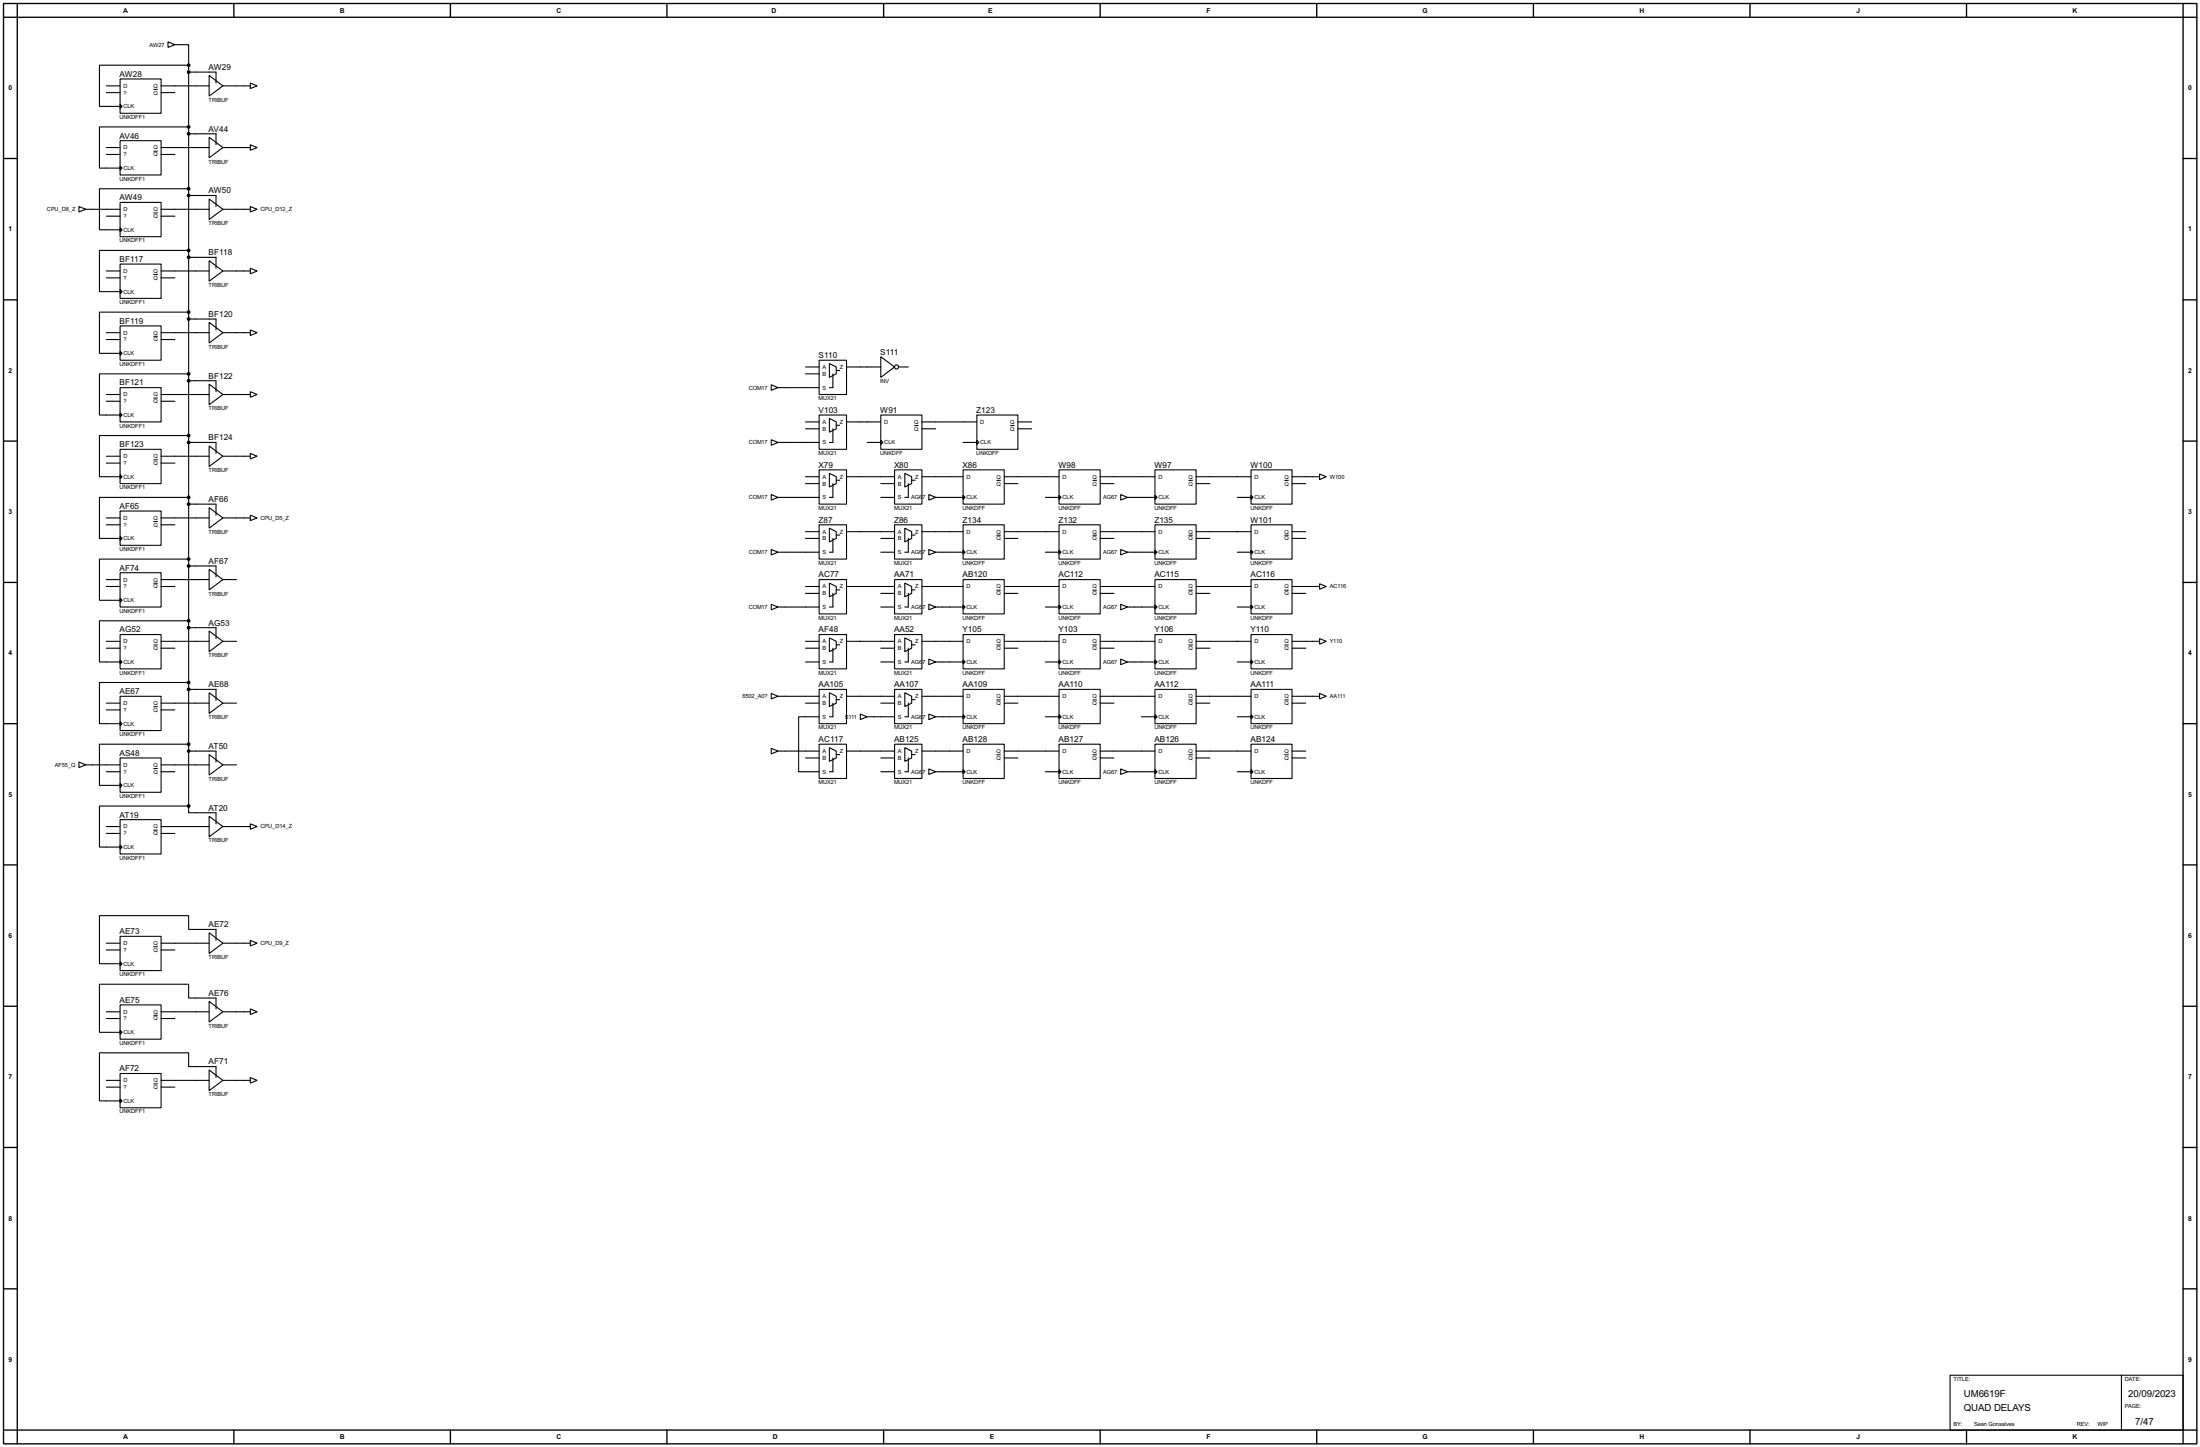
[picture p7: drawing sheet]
<svg xmlns="http://www.w3.org/2000/svg" width="815mm" height="536mm" viewBox="0 0 815 536" stroke-linecap="round" stroke-linejoin="round" font-family="sans-serif">
<g fill="none" stroke="#000" stroke-width=".5">
<path d="M1.3 1.3h812.8v533.4h-812.8zM6.4 6.4h802.6v523.2h-802.6zM6.4 1.3v5.1h-5.1M86.7 1.3v5.1M166.9 1.3v5.1M247.2 1.3v5.1M327.5 1.3v5.1M407.7 1.3v5.1M488 1.3v5.1M568.3 1.3v5.1M648.5 1.3v5.1M728.8 1.3v5.1"/>
<path d="M809 1.3v5.1h5.1M1.3 58.7h5.1M809 58.7h5.1M1.3 111.1h5.1M809 111.1h5.1M1.3 163.4h5.1M809 163.4h5.1M1.3 215.7h5.1M809 215.7h5.1M1.3 268h5.1M809 268h5.1M1.3 320.3h5.1"/>
<path d="M809 320.3h5.1M1.3 372.7h5.1M809 372.7h5.1M1.3 425h5.1M809 425h5.1M1.3 477.3h5.1M809 477.3h5.1M1.3 529.6h5.1v5.1M86.7 529.6v5.1M166.9 529.6v5.1M247.2 529.6v5.1M327.5 529.6v5.1"/>
<path d="M407.7 529.6v5.1M488 529.6v5.1M568.3 529.6v5.1M648.5 529.6v5.1M728.8 529.6v5.1M814.1 529.6h-5.1v5.1"/>
</g>
<g fill="none" stroke="#000" stroke-width=".4">
<path d="M62.3 15.5l2.5 1.1-2.5 1zM64.8 16.6h5.1v7.6M39.4 31.8h5.1M39.4 34.3h5.1M44.5 29.3h15.2v12.7h-15.2zM44.5 38.7l.8 .7-.8 .8zM59.7 31.8h17.8M59.7 34.3h5.1M69.9 24.2h-33v15.2h7.6M69.9 26.7h10.2v4.1M69.9 24.2v274.3M77.5 28l5.1 3.8-5.1 3.8z"/>
<path d="M82.6 31.8h10.2M92.8 30.8l2.5 1-2.5 1zM39.4 54.7h5.1M39.4 57.2h5.1M44.5 52.1h15.2v12.7h-15.2zM59.7 54.7h17.8M59.7 57.2h5.1M69.9 47h-33v15.3h7.6M69.9 49.6h10.2v4M77.5 50.9l5.1 3.8-5.1 3.8zM82.6 54.7h10.2M92.8 53.6l2.5 1.1-2.5 1z"/>
<path d="M29.3 76.5l2.5 1-2.5 1zM31.8 77.5h12.7M44.5 61.5l.8 .8-.8 .7zM44.5 75h15.2v12.7h-15.2zM59.7 77.5h17.8M69.9 69.9h-33v15.2h7.6M69.9 72.4h10.2v4.1M77.5 73.7l5.1 3.8-5.1 3.8zM82.6 77.5h10.2M92.8 76.5l2.5 1-2.5 1zM39.4 80.1h5.1M44.5 84.4l.8 .7-.8 .8z"/>
<path d="M44.5 97.8h15.2v12.7h-15.2zM59.7 80.1h5.1M69.9 92.8h-33v15.2h7.6M69.9 95.3h10.2v4.1M77.5 96.6l5.1 3.8-5.1 3.8zM92.8 99.4l2.5 1-2.5 1zM39.4 100.4h5.1M39.4 102.9h5.1M44.5 107.2l.8 .8-.8 .8zM59.7 100.4h17.8M59.7 102.9h5.1M69.9 115.6h-33v15.3h7.6"/>
<path d="M69.9 118.2h10.2v4M77.5 119.4l5.1 3.8-5.1 3.9zM82.6 100.4h10.2M39.4 123.2h5.1M39.4 125.8h5.1M44.5 120.7h15.2v12.7h-15.2zM44.5 130.1l.8 .8-.8 .7zM59.7 123.2h17.8M59.7 125.8h5.1M69.9 138.5h-33v15.2h7.6M82.6 123.2h10.2M92.8 122.2l2.5 1-2.5 1.1z"/>
<path d="M298.5 135.9h5.1M298.5 138.5h5.1M303.6 133.4h10.1v12.7h-10.1zM307.4 134.7l2.5 1.2v2.6l-2.5 1.3zM308.7 138.5v5.1h-1.3M309.9 137.2h1.3M313.7 135.9h12.7M326.4 132.1l5.1 3.8-5.1 3.9zM333 135.9h3.6M39.4 146.1h5.1M39.4 148.6h5.1M44.5 143.6h15.2v12.7h-15.2z"/>
<path d="M44.5 153l.8 .7-.8 .8zM59.7 146.1h17.8M59.7 148.6h5.1M69.9 141h10.2v4.1M77.5 142.3l5.1 3.8-5.1 3.8zM82.6 146.1h10.2M92.8 145.1l2.5 1-2.5 1zM285.8 142.5l2.5 1.1-2.5 1zM288.3 143.6h15.3M298.5 156.3h5.1M298.5 158.8h5.1M303.6 153.7h10.1v12.7h-10.1z"/>
<path d="M307.4 155l2.5 1.3v2.5l-2.5 1.3zM308.7 158.8v5.1h-1.3M309.9 157.5h1.3M313.7 156.3h12.7M326.4 153.7h15.3v12.7h-15.3zM341.7 156.3h20.3M341.7 158.8h5.1M362 153.7h15.2v12.7h-15.2zM377.2 156.3h5.1M377.2 158.8h5.1M39.4 169h5.1M39.4 171.5h5.1"/>
<path d="M44.5 166.4h15.2v12.7h-15.2zM44.5 175.8l.8 .8-.8 .7zM59.7 169h17.8M59.7 171.5h5.1M69.9 161.3h-33v15.3h7.6M69.9 163.9h10.2v4M77.5 165.2l5.1 3.8-5.1 3.8zM82.6 169h10.2M92.8 167.9l2.5 1.1-2.5 1zM285.8 162.9l2.5 1-2.5 1zM288.3 163.9h15.3M298.5 176.6h5.1"/>
<path d="M298.5 179.1h5.1M303.6 174h10.1v12.7h-10.1zM307.4 175.3l2.5 1.3v2.5l-2.5 1.3zM308.7 179.1v5.1h-1.3M309.9 177.9h1.3M313.7 176.6h17.8M321.4 163.9h5M326.4 163.1l.8 .8-.8 .7zM326.4 179.1h5.1M331.5 174h10.2v12.7h-10.2zM335.3 175.3l2.6 1.3v2.5l-2.6 1.3zM336.6 179.1v5.1h-1.3"/>
<path d="M337.9 177.9h1.2M341.7 176.6h15.2M356.9 174h15.3v12.7h-15.3zM356.9 163.9h5.1M362 163.1l.8 .8-.8 .7zM372.2 176.6h20.3M372.2 179.1h5M392.5 174h15.2v12.7h-15.2zM407.7 176.6h20.3M407.7 179.1h5.1M428 174h15.3v12.7h-15.3zM443.3 176.6h20.3"/>
<path d="M443.3 179.1h5.1M463.6 174h15.2v12.7h-15.2zM478.8 176.6h10.2M478.8 179.1h5.1M489 175.6l2.5 1-2.5 1zM39.4 191.8h5.1M39.4 194.4h5.1M44.5 189.3h15.2v12.7h-15.2zM44.5 198.7l.8 .7-.8 .8zM59.7 191.8h17.8M59.7 194.4h5.1M69.9 184.2h-33v15.2h7.6"/>
<path d="M69.9 186.7h10.2v4.1M77.5 188l5.1 3.8-5.1 3.8zM82.6 191.8h10.2M92.8 190.8l2.5 1-2.5 1zM285.8 183.2l2.5 1-2.5 1zM288.3 184.2h15.3M298.5 196.9h5.1M298.5 199.4h5.1M303.6 194.4h10.1v12.7h-10.1zM307.4 195.6l2.5 1.3v2.5l-2.5 1.3zM308.7 199.4v5.1h-1.3M309.9 198.2h1.3"/>
<path d="M313.7 196.9h17.8M326.4 184.2h5.1M326.4 199.4h5.1M331.5 194.4h10.2v12.7h-10.2zM335.3 195.6l2.6 1.3v2.5l-2.6 1.3zM336.6 199.4v5.1h-1.3M337.9 198.2h1.2M341.7 196.9h15.2M344.2 183.2l2.6 1-2.6 1zM346.8 184.2h10.1M356.9 183.4l.8 .8-.8 .8zM356.9 194.4h15.3v12.7h-15.3z"/>
<path d="M372.2 196.9h20.3M372.2 199.4h5M387.4 184.2h5.1M392.5 183.4l.7 .8-.7 .8zM392.5 194.4h15.2v12.7h-15.2zM407.7 196.9h20.3M407.7 199.4h5.1M415.3 183.2l2.6 1-2.6 1zM417.9 184.2h10.1M428 183.4l.8 .8-.8 .8zM428 194.4h15.3v12.7h-15.3zM443.3 196.9h20.3"/>
<path d="M443.3 199.4h5.1M458.5 184.2h5.1M463.6 183.4l.8 .8-.8 .8zM463.6 194.4h15.2v12.7h-15.2zM478.8 196.9h5.1M478.8 199.4h5.1M39.4 217.2h5.1M39.4 214.7h5.1M44.5 212.1h15.2v12.7h-15.2zM59.7 217.2h5.1M59.7 214.7h17.8M69.9 207.1h-33v15.2h7.6"/>
<path d="M69.9 209.6h10.2v4.1M77.5 210.9l5.1 3.8-5.1 3.8zM82.6 214.7h5.1M285.8 203.5l2.5 1-2.5 1zM288.3 204.5h15.3M298.5 217.2h5.1M298.5 219.8h5.1M303.6 214.7h10.1v12.7h-10.1zM307.4 216l2.5 1.2v2.6l-2.5 1.2zM308.7 219.8v5h-1.3M309.9 218.5h1.3M313.7 217.2h17.8"/>
<path d="M326.4 204.5h5.1M326.4 219.8h5.1M331.5 214.7h10.2v12.7h-10.2zM335.3 216l2.6 1.2v2.6l-2.6 1.2zM336.6 219.8v5h-1.3M337.9 218.5h1.2M341.7 217.2h15.2M344.2 203.5l2.6 1-2.6 1zM346.8 204.5h10.1M356.9 203.8l.8 .7-.8 .8zM356.9 214.7h15.3v12.7h-15.3zM372.2 217.2h20.3"/>
<path d="M372.2 219.8h5M387.4 204.5h5.1M392.5 203.8l.7 .7-.7 .8zM392.5 214.7h15.2v12.7h-15.2zM407.7 217.2h20.3M407.7 219.8h5.1M415.3 203.5l2.6 1-2.6 1zM417.9 204.5h10.1M428 203.8l.8 .7-.8 .8zM428 214.7h15.3v12.7h-15.3zM443.3 217.2h20.3M443.3 219.8h5.1"/>
<path d="M458.5 204.5h5.1M463.6 203.8l.8 .7-.8 .8zM463.6 214.7h15.2v12.7h-15.2zM478.8 217.2h10.2M478.8 219.8h5.1M489 216.2l2.5 1-2.5 1zM39.4 237.5h5.1M44.5 221.5l.8 .8-.8 .8zM44.5 235h15.2v12.7h-15.2zM59.7 237.5h17.8M69.9 229.9h-33v15.3h7.6M69.9 232.5h10.2v4"/>
<path d="M77.5 233.7l5.1 3.8-5.1 3.9zM82.6 237.5h5.1M285.8 223.8l2.5 1-2.5 1.1zM288.3 224.8h15.3M298.5 237.5h5.1M303.6 235h10.1v12.7h-10.1zM307.4 236.3l2.5 1.2v2.6l-2.5 1.3zM309.9 238.8h1.3M313.7 237.5h17.8M326.4 224.8h5.1M331.5 235h10.2v12.7h-10.2zM335.3 236.3l2.6 1.2v2.6l-2.6 1.3z"/>
<path d="M337.9 238.8h1.2M341.7 237.5h15.2M344.2 223.8l2.6 1-2.6 1.1zM346.8 224.8h10.1M356.9 235h15.3v12.7h-15.3zM356.9 224.1l.8 .7-.8 .8zM372.2 237.5h20.3M387.4 224.8h5.1M392.5 235h15.2v12.7h-15.2zM392.5 224.1l.7 .7-.7 .8zM407.7 237.5h20.3M415.3 223.8l2.6 1-2.6 1.1z"/>
<path d="M417.9 224.8h10.1M428 235h15.3v12.7h-15.3zM428 224.1l.8 .7-.8 .8zM443.3 237.5h20.3M458.5 224.8h5.1M463.6 235h15.2v12.7h-15.2zM463.6 224.1l.8 .7-.8 .8zM478.8 237.5h10.2M489 236.5l2.5 1-2.5 1.1zM39.4 240.1h5.1M44.5 257.9h15.2v12.7h-15.2zM44.5 244.4l.8 .8-.8 .7z"/>
<path d="M59.7 240.1h5.1M69.9 252.8h-33v15.2h7.6M69.9 255.3h10.2v4.1M77.5 256.6l5.1 3.8-5.1 3.8zM285.8 256.8l2.5 1.1-2.5 1zM288.3 257.9h15.3M298.5 245.2h5.1M298.5 240.1h5.1M303.6 255.3h10.1v12.7h-10.1zM307.4 256.6l2.5 1.3v2.5l-2.5 1.3zM308.7 240.1v5.1h-1.3M309.9 259.1h1.3"/>
<path d="M313.7 257.9h17.8M326.4 245.2h5.1M326.4 240.1h5.1M331.5 255.3h10.2v12.7h-10.2zM335.3 256.6l2.6 1.3v2.5l-2.6 1.3zM336.6 240.1v5.1h-1.3M337.9 259.1h1.2M341.7 257.9h15.2M344.2 244.1l2.6 1.1-2.6 1zM346.8 245.2h10.1M356.9 244.4l.8 .8-.8 .7zM356.9 255.3h15.3v12.7h-15.3z"/>
<path d="M372.2 257.9h20.3M372.2 240.1h5M387.4 245.2h5.1M392.5 244.4l.7 .8-.7 .7zM392.5 255.3h15.2v12.7h-15.2zM407.7 257.9h20.3M407.7 240.1h5.1M415.3 244.1l2.6 1.1-2.6 1zM417.9 245.2h10.1M428 244.4l.8 .8-.8 .7zM428 255.3h15.3v12.7h-15.3zM443.3 257.9h20.3"/>
<path d="M443.3 240.1h5.1M458.5 245.2h5.1M463.6 244.4l.8 .8-.8 .7zM463.6 255.3h15.2v12.7h-15.2zM478.8 257.9h10.2M478.8 240.1h5.1M489 256.8l2.5 1.1-2.5 1zM39.4 260.4h5.1M39.4 262.9h5.1M44.5 267.3l.8 .7-.8 .8zM59.7 260.4h17.8M59.7 262.9h5.1"/>
<path d="M69.9 275.6h-33v15.3h7.6M69.9 278.2h10.2v4M77.5 279.5l5.1 3.8-5.1 3.8zM82.6 260.4h5.1M285.8 277.2l2.5 1-2.5 1zM288.3 278.2h15.3M298.5 260.4h5.1M303.6 275.6h10.1v12.7h-10.1zM303.6 265.5h-7.6v20.3h7.6M307.4 276.9l2.5 1.3v2.5l-2.5 1.3zM308.7 260.4v5.1h-1.3M309.9 279.5h1.3"/>
<path d="M313.7 278.2h17.8M318.8 264.5l2.6 1-2.6 1zM321.4 265.5h10.1M326.4 260.4h5.1M331.5 275.6h10.2v12.7h-10.2zM335.3 276.9l2.6 1.3v2.5l-2.6 1.3zM336.6 260.4v5.1h-1.3M337.9 279.5h1.2M341.7 278.2h15.2M344.2 264.5l2.6 1-2.6 1zM346.8 265.5h10.1M356.9 264.7l.8 .8-.8 .7z"/>
<path d="M356.9 275.6h15.3v12.7h-15.3zM372.2 278.2h20.3M372.2 260.4h5M387.4 265.5h5.1M392.5 264.7l.7 .8-.7 .7zM392.5 275.6h15.2v12.7h-15.2zM407.7 278.2h20.3M407.7 260.4h5.1M423 265.5h5M428 264.7l.8 .8-.8 .7zM428 275.6h15.3v12.7h-15.3zM443.3 278.2h20.3"/>
<path d="M443.3 260.4h5.1M458.5 265.5h5.1M463.6 264.7l.8 .8-.8 .7zM463.6 275.6h15.2v12.7h-15.2zM478.8 278.2h5.1M478.8 260.4h5.1M29.3 282.2l2.5 1.1-2.5 1zM31.8 283.3h12.7M39.4 285.8h5.1M44.5 280.7h15.2v12.7h-15.2zM44.5 290.1l.8 .8-.8 .7zM59.7 283.3h17.8"/>
<path d="M59.7 285.8h5.1M69.9 298.5v2.5h10.2v4.1M69.9 298.5h-33v15.2h7.6M82.6 283.3h5.1M298.5 280.7h5.1M308.7 280.7v5.1h-1.3M326.4 285.8h5.1M326.4 280.7h5.1M336.6 280.7v5.1h-1.3M344.2 284.8l2.6 1-2.6 1zM346.8 285.8h10.1M356.9 285l.8 .8-.8 .8z"/>
<path d="M372.2 280.7h5M387.4 285.8h5.1M392.5 285l.7 .8-.7 .8zM407.7 280.7h5.1M415.3 284.8l2.6 1-2.6 1zM417.9 285.8h10.1M428 285l.8 .8-.8 .8zM443.3 280.7h5.1M458.5 285.8h5.1M463.6 285l.8 .8-.8 .8zM478.8 280.7h5.1M39.4 306.1h5.1"/>
<path d="M39.4 308.7h5.1M44.5 303.6h15.2v12.7h-15.2zM44.5 313l.8 .7-.8 .8zM59.7 306.1h17.8M59.7 308.7h5.1M77.5 302.3l5.1 3.8-5.1 3.8zM82.6 306.1h10.2M92.8 305.1l2.5 1-2.5 1zM39.4 349.3h5.1M39.4 351.8h5.1M44.5 346.8h15.2v12.7h-15.2zM44.5 356.2l.8 .7-.8 .8z"/>
<path d="M59.7 349.3h17.8M59.7 351.8h5.1M77.5 345.5l5.1 3.8-5.1 3.8zM80.1 348.3v-4.1h-10.2v-5.1h-33v17.8h7.6M82.6 349.3h10.2M92.8 348.3l2.5 1-2.5 1zM39.4 374.7h5.1M39.4 377.2h5.1M44.5 372.2h15.2v12.7h-15.2zM59.7 374.7h17.8M59.7 377.2h5.1M77.5 370.9l5.1 3.8-5.1 3.8z"/>
<path d="M80.1 373.7v-4.1h-10.2v-5.1h-33v17.8h7.6M82.6 374.7h10.2M92.8 373.7l2.5 1-2.5 1zM44.5 381.6l.8 .7-.8 .8zM44.5 397.6h15.2v12.7h-15.2zM77.5 396.3l5.1 3.8-5.1 3.8zM80.1 399.1v-4.1h-10.2v-5.1h-33v17.8h7.6M92.8 399.1l2.5 1-2.5 1zM39.4 400.1h5.1M39.4 402.6h5.1M44.5 407l.8 .7-.8 .8zM59.7 400.1h17.8"/>
<path d="M59.7 402.6h5.1M82.6 400.1h10.2M722.7 509.3h86.3v20.3h-86.3zM786.2 509.3v20.3"/>
<circle cx="332.2" cy="135.9" r=".75"/>
</g>
<g fill="none" stroke="#000" stroke-width=".37">
<path d="M56.9 33.1h1.6M56.9 56h1.6M56.9 78.9h1.6M56.9 101.7h1.6M56.9 124.6h1.6M56.9 147.4h1.6M338.8 157.6h1.6M374.4 157.6h1.6M56.9 170.3h1.6M369.3 177.9h1.6M404.9 177.9h1.6M440.4 177.9h1.6"/>
<path d="M476 177.9h1.6M56.9 193.2h1.6M369.3 198.2h1.6M404.9 198.2h1.6M440.4 198.2h1.6M476 198.2h1.6M56.9 216h1.6M369.3 218.6h1.6M404.9 218.6h1.6M440.4 218.6h1.6M476 218.6h1.6M56.9 238.9h1.6"/>
<path d="M369.3 238.9h1.6M404.9 238.9h1.6M440.4 238.9h1.6M476 238.9h1.6M369.3 259.2h1.6M404.9 259.2h1.6M440.4 259.2h1.6M476 259.2h1.6M56.9 261.7h1.6M369.3 279.5h1.6M404.9 279.5h1.6M440.4 279.5h1.6"/>
<path d="M476 279.5h1.6M56.9 284.6h1.6M56.9 307.5h1.6M56.9 350.6h1.6M56.9 376h1.6M56.9 401.4h1.6"/>
</g>
<g fill="#000" stroke="#000" stroke-width=".4">
<circle cx="69.9" cy="24.2" r=".5"/>
<circle cx="69.9" cy="26.7" r=".5"/>
<circle cx="69.9" cy="49.6" r=".5"/>
<circle cx="69.9" cy="47" r=".5"/>
<circle cx="69.9" cy="69.9" r=".5"/>
<circle cx="69.9" cy="72.4" r=".5"/>
<circle cx="69.9" cy="92.8" r=".5"/>
<circle cx="69.9" cy="95.3" r=".5"/>
<circle cx="69.9" cy="115.6" r=".5"/>
<circle cx="69.9" cy="118.2" r=".5"/>
<circle cx="69.9" cy="138.5" r=".5"/>
<circle cx="69.9" cy="141" r=".5"/>
<circle cx="69.9" cy="161.3" r=".5"/>
<circle cx="69.9" cy="163.9" r=".5"/>
<circle cx="69.9" cy="184.2" r=".5"/>
<circle cx="69.9" cy="186.7" r=".5"/>
<circle cx="69.9" cy="207.1" r=".5"/>
<circle cx="69.9" cy="209.6" r=".5"/>
<circle cx="69.9" cy="229.9" r=".5"/>
<circle cx="69.9" cy="232.5" r=".5"/>
<circle cx="69.9" cy="255.3" r=".5"/>
<circle cx="69.9" cy="252.8" r=".5"/>
<circle cx="69.9" cy="278.2" r=".5"/>
<circle cx="69.9" cy="275.6" r=".5"/>
<circle cx="69.9" cy="298.5" r=".5"/>
</g>
<g font-size="4">
<text x="727.8" y="517.5">UM6619F</text>
<text x="788.7" y="517.5">20/09/2023</text>
<text x="727.8" y="522.5">QUAD DELAYS</text>
<text x="791.3" y="527.6">7/47</text>
</g>
<g font-size="3.4">
<text x="44.3" y="28.4">AW28</text>
<text x="77.3" y="25.9">AW29</text>
<text x="44.3" y="51.3">AV46</text>
<text x="77.3" y="48.7">AV44</text>
<text x="77.3" y="71.6">AW50</text>
<text x="44.3" y="74.1">AW49</text>
<text x="77.3" y="94.5">BF118</text>
<text x="44.3" y="97">BF117</text>
<text x="44.3" y="119.9">BF119</text>
<text x="77.3" y="117.4">BF120</text>
<text x="326.2" y="131.3">S111</text>
<text x="303.4" y="132.6">S110</text>
<text x="44.3" y="142.8">BF121</text>
<text x="77.3" y="140.2">BF122</text>
<text x="303.4" y="152.9">V103</text>
<text x="326.2" y="152.9">W91</text>
<text x="361.8" y="152.9">Z123</text>
<text x="44.3" y="165.6">BF123</text>
<text x="77.3" y="163">BF124</text>
<text x="303.4" y="173.2">X79</text>
<text x="331.3" y="173.2">X80</text>
<text x="356.7" y="173.2">X86</text>
<text x="392.3" y="173.2">W98</text>
<text x="427.8" y="173.2">W97</text>
<text x="463.4" y="173.2">W100</text>
<text x="77.3" y="185.9">AF66</text>
<text x="44.3" y="188.5">AF65</text>
<text x="303.4" y="193.6">Z87</text>
<text x="331.3" y="193.6">Z86</text>
<text x="356.7" y="193.6">Z134</text>
<text x="392.3" y="193.6">Z132</text>
<text x="427.8" y="193.6">Z135</text>
<text x="463.4" y="193.6">W101</text>
<text x="77.3" y="208.8">AF67</text>
<text x="44.3" y="211.3">AF74</text>
<text x="303.4" y="213.9">AC77</text>
<text x="331.3" y="213.9">AA71</text>
<text x="356.7" y="213.9">AB120</text>
<text x="392.3" y="213.9">AC112</text>
<text x="427.8" y="213.9">AC115</text>
<text x="463.4" y="213.9">AC116</text>
<text x="77.3" y="231.7">AG53</text>
<text x="44.3" y="234.2">AG52</text>
<text x="303.4" y="234.2">AF48</text>
<text x="331.3" y="234.2">AA52</text>
<text x="356.7" y="234.2">Y105</text>
<text x="392.3" y="234.2">Y103</text>
<text x="427.8" y="234.2">Y106</text>
<text x="463.4" y="234.2">Y110</text>
<text x="44.3" y="257.1">AE67</text>
<text x="77.3" y="254.5">AE68</text>
<text x="303.4" y="254.5">AA105</text>
<text x="331.3" y="254.5">AA107</text>
<text x="356.7" y="254.5">AA109</text>
<text x="392.3" y="254.5">AA110</text>
<text x="427.8" y="254.5">AA112</text>
<text x="463.4" y="254.5">AA111</text>
<text x="303.4" y="274.8">AC117</text>
<text x="331.3" y="274.8">AB125</text>
<text x="356.7" y="274.8">AB128</text>
<text x="392.3" y="274.8">AB127</text>
<text x="427.8" y="274.8">AB126</text>
<text x="463.4" y="274.8">AB124</text>
<text x="44.3" y="279.9">AS48</text>
<text x="77.3" y="277.4">AT50</text>
<text x="44.3" y="302.8">AT19</text>
<text x="77.3" y="300.2">AT20</text>
<text x="44.3" y="346">AE73</text>
<text x="77.3" y="343.4">AE72</text>
<text x="44.3" y="371.4">AE75</text>
<text x="77.3" y="368.8">AE76</text>
<text x="77.3" y="394.2">AF71</text>
<text x="44.3" y="396.8">AF72</text>
</g>
<g font-size="2.8">
<text x="45.7" y="4.7">A</text>
<text x="126" y="4.7">B</text>
<text x="206.2" y="4.7">C</text>
<text x="286" y="4.7">D</text>
<text x="366.3" y="4.7">E</text>
<text x="447.1" y="4.7">F</text>
<text x="527.2" y="4.7">G</text>
<text x="607.5" y="4.7">H</text>
<text x="688" y="4.7">J</text>
<text x="768.1" y="4.7">K</text>
<text x="3.2" y="33.4">0</text>
<text x="810.9" y="33.4">0</text>
<text x="3.2" y="85.7">1</text>
<text x="810.9" y="85.7">1</text>
<text x="3.2" y="138.1">2</text>
<text x="810.9" y="138.1">2</text>
<text x="3.2" y="190.4">3</text>
<text x="810.9" y="190.4">3</text>
<text x="3.2" y="242.7">4</text>
<text x="810.9" y="242.7">4</text>
<text x="3.2" y="295">5</text>
<text x="810.9" y="295">5</text>
<text x="3.2" y="347.4">6</text>
<text x="810.9" y="347.4">6</text>
<text x="3.2" y="399.7">7</text>
<text x="810.9" y="399.7">7</text>
<text x="3.2" y="452">8</text>
<text x="810.9" y="452">8</text>
<text x="3.2" y="504.3">9</text>
<text x="810.9" y="504.3">9</text>
<text x="45.7" y="533">A</text>
<text x="126" y="533">B</text>
<text x="206.2" y="533">C</text>
<text x="286.5" y="533">D</text>
<text x="366.8" y="533">E</text>
<text x="447.1" y="533">F</text>
<text x="527.2" y="533">G</text>
<text x="607.5" y="533">H</text>
<text x="688" y="533">J</text>
<text x="768.1" y="533">K</text>
</g>
<g font-size="2.4">
<text x="55.4" y="17.2">AW27</text>
<text x="45.8" y="32.5">D</text>
<text x="45.8" y="35">?</text>
<text x="56.9" y="35">Q</text>
<text x="56.9" y="32.5">Q</text>
<text x="45.8" y="40.1">CLK</text>
<text x="77.3" y="37.7">TRIBUF</text>
<text x="44.3" y="44.1">UNKDFF1</text>
<text x="45.8" y="55.4">D</text>
<text x="45.8" y="57.9">?</text>
<text x="56.9" y="57.9">Q</text>
<text x="56.9" y="55.4">Q</text>
<text x="45.8" y="62.9">CLK</text>
<text x="77.3" y="60.6">TRIBUF</text>
<text x="44.3" y="66.9">UNKDFF1</text>
<text x="17.4" y="78.2">CPU_D8_Z</text>
<text x="45.8" y="78.2">D</text>
<text x="45.8" y="80.8">?</text>
<text x="56.9" y="80.8">Q</text>
<text x="56.9" y="78.2">Q</text>
<text x="77.3" y="83.4">TRIBUF</text>
<text x="96.6" y="78.2">CPU_D12_Z</text>
<text x="44.3" y="89.7">UNKDFF1</text>
<text x="45.8" y="85.8">CLK</text>
<text x="45.8" y="101">D</text>
<text x="56.9" y="101">Q</text>
<text x="45.8" y="103.6">?</text>
<text x="56.9" y="103.6">Q</text>
<text x="77.3" y="106.3">TRIBUF</text>
<text x="44.3" y="112.6">UNKDFF1</text>
<text x="45.8" y="108.7">CLK</text>
<text x="45.8" y="123.9">D</text>
<text x="56.9" y="123.9">Q</text>
<text x="45.8" y="131.6">CLK</text>
<text x="45.8" y="126.4">?</text>
<text x="56.9" y="126.4">Q</text>
<text x="77.3" y="129.1">TRIBUF</text>
<text x="44.3" y="135.5">UNKDFF1</text>
<text x="304.9" y="136.6">A</text>
<text x="311.2" y="136.6">Z</text>
<text x="304.9" y="139.1">B</text>
<text x="326.2" y="141.8">INV</text>
<text x="45.8" y="146.8">D</text>
<text x="45.8" y="149.3">?</text>
<text x="56.9" y="149.3">Q</text>
<text x="56.9" y="146.8">Q</text>
<text x="277.5" y="144.3">COM17</text>
<text x="303.4" y="148.2">MUX21</text>
<text x="304.9" y="144.3">S</text>
<text x="45.8" y="154.4">CLK</text>
<text x="77.3" y="152">TRIBUF</text>
<text x="44.3" y="158.4">UNKDFF1</text>
<text x="304.9" y="157">A</text>
<text x="304.9" y="159.5">B</text>
<text x="311.2" y="157">Z</text>
<text x="327.7" y="157">D</text>
<text x="338.8" y="159.5">Q</text>
<text x="338.8" y="157">Q</text>
<text x="363.3" y="157">D</text>
<text x="374.4" y="159.5">Q</text>
<text x="374.4" y="157">Q</text>
<text x="277.5" y="164.5">COM17</text>
<text x="304.9" y="164.5">S</text>
<text x="327.7" y="164.5">CLK</text>
<text x="363.3" y="164.5">CLK</text>
<text x="45.8" y="169.7">D</text>
<text x="45.8" y="172.2">?</text>
<text x="56.9" y="172.2">Q</text>
<text x="56.9" y="169.7">Q</text>
<text x="303.4" y="168.5">MUX21</text>
<text x="326.2" y="168.5">UNKDFF</text>
<text x="361.8" y="168.5">UNKDFF</text>
<text x="45.8" y="177.3">CLK</text>
<text x="77.3" y="174.9">TRIBUF</text>
<text x="304.9" y="177.3">A</text>
<text x="304.9" y="179.8">B</text>
<text x="311.2" y="177.3">Z</text>
<text x="332.8" y="177.3">A</text>
<text x="332.8" y="179.8">B</text>
<text x="339.2" y="177.3">Z</text>
<text x="358.2" y="177.3">D</text>
<text x="369.3" y="179.8">Q</text>
<text x="369.3" y="177.3">Q</text>
<text x="393.8" y="177.3">D</text>
<text x="404.9" y="179.8">Q</text>
<text x="404.9" y="177.3">Q</text>
<text x="429.3" y="177.3">D</text>
<text x="440.4" y="179.8">Q</text>
<text x="440.4" y="177.3">Q</text>
<text x="464.9" y="177.3">D</text>
<text x="476" y="179.8">Q</text>
<text x="476" y="177.3">Q</text>
<text x="492.8" y="177.3">W100</text>
<text x="44.3" y="181.2">UNKDFF1</text>
<text x="277.5" y="184.9">COM17</text>
<text x="304.9" y="184.9">S</text>
<text x="332.8" y="184.9">S</text>
<text x="337.7" y="184.9">AG6</text>
<text x="341.8" y="184.9">7</text>
<text x="358.2" y="184.9">CLK</text>
<text x="393.8" y="184.9">CLK</text>
<text x="408.8" y="184.9">AG67</text>
<text x="429.3" y="184.9">CLK</text>
<text x="464.9" y="184.9">CLK</text>
<text x="303.4" y="188.8">MUX21</text>
<text x="331.3" y="188.8">MUX21</text>
<text x="356.7" y="188.8">UNKDFF</text>
<text x="392.3" y="188.8">UNKDFF</text>
<text x="427.8" y="188.8">UNKDFF</text>
<text x="463.4" y="188.8">UNKDFF</text>
<text x="45.8" y="192.5">D</text>
<text x="45.8" y="195.1">?</text>
<text x="56.9" y="195.1">Q</text>
<text x="56.9" y="192.5">Q</text>
<text x="77.3" y="197.7">TRIBUF</text>
<text x="96.6" y="192.5">CPU_D5_Z</text>
<text x="304.9" y="197.6">A</text>
<text x="311.2" y="197.6">Z</text>
<text x="332.8" y="197.6">A</text>
<text x="339.2" y="197.6">Z</text>
<text x="358.2" y="197.6">D</text>
<text x="369.3" y="197.6">Q</text>
<text x="393.8" y="197.6">D</text>
<text x="404.9" y="197.6">Q</text>
<text x="429.3" y="197.6">D</text>
<text x="440.4" y="197.6">Q</text>
<text x="464.9" y="197.6">D</text>
<text x="476" y="197.6">Q</text>
<text x="45.8" y="200.1">CLK</text>
<text x="304.9" y="200.1">B</text>
<text x="332.8" y="200.1">B</text>
<text x="369.3" y="200.1">Q</text>
<text x="404.9" y="200.1">Q</text>
<text x="440.4" y="200.1">Q</text>
<text x="476" y="200.1">Q</text>
<text x="44.3" y="204.1">UNKDFF1</text>
<text x="277.5" y="205.2">COM17</text>
<text x="303.4" y="209.2">MUX21</text>
<text x="304.9" y="205.2">S</text>
<text x="331.3" y="209.2">MUX21</text>
<text x="332.8" y="205.2">S</text>
<text x="337.7" y="205.2">AG6</text>
<text x="341.8" y="205.2">7</text>
<text x="356.7" y="209.2">UNKDFF</text>
<text x="358.2" y="205.2">CLK</text>
<text x="392.3" y="209.2">UNKDFF</text>
<text x="393.8" y="205.2">CLK</text>
<text x="408.8" y="205.2">AG67</text>
<text x="427.8" y="209.2">UNKDFF</text>
<text x="429.3" y="205.2">CLK</text>
<text x="463.4" y="209.2">UNKDFF</text>
<text x="464.9" y="205.2">CLK</text>
<text x="45.8" y="215.4">D</text>
<text x="56.9" y="215.4">Q</text>
<text x="45.8" y="217.9">?</text>
<text x="56.9" y="217.9">Q</text>
<text x="77.3" y="220.6">TRIBUF</text>
<text x="304.9" y="217.9">A</text>
<text x="304.9" y="220.5">B</text>
<text x="311.2" y="217.9">Z</text>
<text x="332.8" y="217.9">A</text>
<text x="332.8" y="220.5">B</text>
<text x="339.2" y="217.9">Z</text>
<text x="358.2" y="217.9">D</text>
<text x="369.3" y="220.5">Q</text>
<text x="369.3" y="217.9">Q</text>
<text x="393.8" y="217.9">D</text>
<text x="404.9" y="220.5">Q</text>
<text x="404.9" y="217.9">Q</text>
<text x="429.3" y="217.9">D</text>
<text x="440.4" y="220.5">Q</text>
<text x="440.4" y="217.9">Q</text>
<text x="464.9" y="217.9">D</text>
<text x="476" y="220.5">Q</text>
<text x="476" y="217.9">Q</text>
<text x="492.8" y="217.9">AC116</text>
<text x="44.3" y="226.9">UNKDFF1</text>
<text x="45.8" y="223">CLK</text>
<text x="277.5" y="225.5">COM17</text>
<text x="304.9" y="225.5">S</text>
<text x="332.8" y="225.5">S</text>
<text x="337.7" y="225.5">AG6</text>
<text x="341.8" y="225.5">7</text>
<text x="358.2" y="225.5">CLK</text>
<text x="393.8" y="225.5">CLK</text>
<text x="408.8" y="225.5">AG67</text>
<text x="429.3" y="225.5">CLK</text>
<text x="464.9" y="225.5">CLK</text>
<text x="303.4" y="229.5">MUX21</text>
<text x="331.3" y="229.5">MUX21</text>
<text x="356.7" y="229.5">UNKDFF</text>
<text x="392.3" y="229.5">UNKDFF</text>
<text x="427.8" y="229.5">UNKDFF</text>
<text x="463.4" y="229.5">UNKDFF</text>
<text x="45.8" y="238.2">D</text>
<text x="56.9" y="238.2">Q</text>
<text x="304.9" y="238.2">A</text>
<text x="311.2" y="238.2">Z</text>
<text x="332.8" y="238.2">A</text>
<text x="339.2" y="238.2">Z</text>
<text x="358.2" y="238.2">D</text>
<text x="369.3" y="238.2">Q</text>
<text x="393.8" y="238.2">D</text>
<text x="404.9" y="238.2">Q</text>
<text x="429.3" y="238.2">D</text>
<text x="440.4" y="238.2">Q</text>
<text x="464.9" y="238.2">D</text>
<text x="476" y="238.2">Q</text>
<text x="492.8" y="238.2">Y110</text>
<text x="45.8" y="245.9">CLK</text>
<text x="45.8" y="240.8">?</text>
<text x="56.9" y="240.8">Q</text>
<text x="77.3" y="243.5">TRIBUF</text>
<text x="304.9" y="245.9">S</text>
<text x="304.9" y="240.8">B</text>
<text x="332.8" y="245.9">S</text>
<text x="332.8" y="240.8">B</text>
<text x="337.7" y="245.9">AG6</text>
<text x="341.8" y="245.9">7</text>
<text x="358.2" y="245.9">CLK</text>
<text x="369.3" y="240.8">Q</text>
<text x="393.8" y="245.9">CLK</text>
<text x="404.9" y="240.8">Q</text>
<text x="408.8" y="245.9">AG67</text>
<text x="429.3" y="245.9">CLK</text>
<text x="440.4" y="240.8">Q</text>
<text x="464.9" y="245.9">CLK</text>
<text x="476" y="240.8">Q</text>
<text x="44.3" y="249.8">UNKDFF1</text>
<text x="303.4" y="249.8">MUX21</text>
<text x="331.3" y="249.8">MUX21</text>
<text x="356.7" y="249.8">UNKDFF</text>
<text x="392.3" y="249.8">UNKDFF</text>
<text x="427.8" y="249.8">UNKDFF</text>
<text x="463.4" y="249.8">UNKDFF</text>
<text x="45.8" y="261.1">D</text>
<text x="45.8" y="263.6">?</text>
<text x="56.9" y="263.6">Q</text>
<text x="56.9" y="261.1">Q</text>
<text x="275.1" y="258.6">6502_A0?</text>
<text x="304.9" y="258.6">A</text>
<text x="304.9" y="261.1">B</text>
<text x="311.2" y="258.6">Z</text>
<text x="332.8" y="258.6">A</text>
<text x="332.8" y="261.1">B</text>
<text x="339.2" y="258.6">Z</text>
<text x="358.2" y="258.6">D</text>
<text x="369.3" y="261.1">Q</text>
<text x="369.3" y="258.6">Q</text>
<text x="393.8" y="258.6">D</text>
<text x="404.9" y="261.1">Q</text>
<text x="404.9" y="258.6">Q</text>
<text x="429.3" y="258.6">D</text>
<text x="440.4" y="261.1">Q</text>
<text x="440.4" y="258.6">Q</text>
<text x="464.9" y="258.6">D</text>
<text x="476" y="261.1">Q</text>
<text x="476" y="258.6">Q</text>
<text x="492.8" y="258.6">AA111</text>
<text x="45.8" y="268.7">CLK</text>
<text x="77.3" y="266.3">TRIBUF</text>
<text x="304.9" y="266.2">S</text>
<text x="313.1" y="266.2">S111</text>
<text x="332.8" y="266.2">S</text>
<text x="337.7" y="266.2">AG6</text>
<text x="341.8" y="266.2">7</text>
<text x="358.2" y="266.2">CLK</text>
<text x="393.8" y="266.2">CLK</text>
<text x="429.3" y="266.2">CLK</text>
<text x="464.9" y="266.2">CLK</text>
<text x="44.3" y="272.7">UNKDFF1</text>
<text x="303.4" y="270.1">MUX21</text>
<text x="331.3" y="270.1">MUX21</text>
<text x="356.7" y="270.1">UNKDFF</text>
<text x="392.3" y="270.1">UNKDFF</text>
<text x="427.8" y="270.1">UNKDFF</text>
<text x="463.4" y="270.1">UNKDFF</text>
<text x="304.9" y="278.9">A</text>
<text x="304.9" y="281.4">B</text>
<text x="311.2" y="278.9">Z</text>
<text x="332.8" y="278.9">A</text>
<text x="332.8" y="281.4">B</text>
<text x="339.2" y="278.9">Z</text>
<text x="358.2" y="278.9">D</text>
<text x="369.3" y="281.4">Q</text>
<text x="369.3" y="278.9">Q</text>
<text x="393.8" y="278.9">D</text>
<text x="404.9" y="281.4">Q</text>
<text x="404.9" y="278.9">Q</text>
<text x="429.3" y="278.9">D</text>
<text x="440.4" y="281.4">Q</text>
<text x="440.4" y="278.9">Q</text>
<text x="464.9" y="278.9">D</text>
<text x="476" y="281.4">Q</text>
<text x="476" y="278.9">Q</text>
<text x="20.3" y="284">AF55_Q</text>
<text x="45.8" y="284">D</text>
<text x="45.8" y="286.5">?</text>
<text x="56.9" y="286.5">Q</text>
<text x="56.9" y="284">Q</text>
<text x="304.9" y="286.5">S</text>
<text x="332.8" y="286.5">S</text>
<text x="337.7" y="286.5">AG6</text>
<text x="341.8" y="286.5">7</text>
<text x="358.2" y="286.5">CLK</text>
<text x="393.8" y="286.5">CLK</text>
<text x="408.8" y="286.5">AG67</text>
<text x="429.3" y="286.5">CLK</text>
<text x="464.9" y="286.5">CLK</text>
<text x="45.8" y="291.6">CLK</text>
<text x="77.3" y="289.2">TRIBUF</text>
<text x="303.4" y="290.4">MUX21</text>
<text x="331.3" y="290.4">MUX21</text>
<text x="356.7" y="290.4">UNKDFF</text>
<text x="392.3" y="290.4">UNKDFF</text>
<text x="427.8" y="290.4">UNKDFF</text>
<text x="463.4" y="290.4">UNKDFF</text>
<text x="44.3" y="295.5">UNKDFF1</text>
<text x="45.8" y="306.8">D</text>
<text x="45.8" y="309.4">?</text>
<text x="56.9" y="309.4">Q</text>
<text x="56.9" y="306.8">Q</text>
<text x="96.6" y="306.8">CPU_D14_Z</text>
<text x="45.8" y="314.4">CLK</text>
<text x="77.3" y="312">TRIBUF</text>
<text x="44.3" y="318.4">UNKDFF1</text>
<text x="45.8" y="350">D</text>
<text x="45.8" y="352.5">?</text>
<text x="56.9" y="352.5">Q</text>
<text x="56.9" y="350">Q</text>
<text x="96.6" y="350">CPU_D9_Z</text>
<text x="45.8" y="357.6">CLK</text>
<text x="77.3" y="355.2">TRIBUF</text>
<text x="44.3" y="361.6">UNKDFF1</text>
<text x="45.8" y="375.4">D</text>
<text x="45.8" y="377.9">?</text>
<text x="56.9" y="377.9">Q</text>
<text x="56.9" y="375.4">Q</text>
<text x="45.8" y="383">CLK</text>
<text x="77.3" y="380.6">TRIBUF</text>
<text x="44.3" y="387">UNKDFF1</text>
<text x="45.8" y="400.8">D</text>
<text x="56.9" y="400.8">Q</text>
<text x="45.8" y="403.3">?</text>
<text x="56.9" y="403.3">Q</text>
<text x="77.3" y="406">TRIBUF</text>
<text x="44.3" y="412.4">UNKDFF1</text>
<text x="45.8" y="408.4">CLK</text>
<text x="724" y="511.5">TITLE:</text>
<text x="787.5" y="511.5">DATE:</text>
<text x="787.5" y="521.6">PAGE:</text>
<text x="724" y="528">BY:</text>
<text x="731.6" y="528">Sean Gonsalves</text>
<text x="769.7" y="528">REV:</text>
<text x="777.3" y="528">WIP</text>
</g>
</svg>
